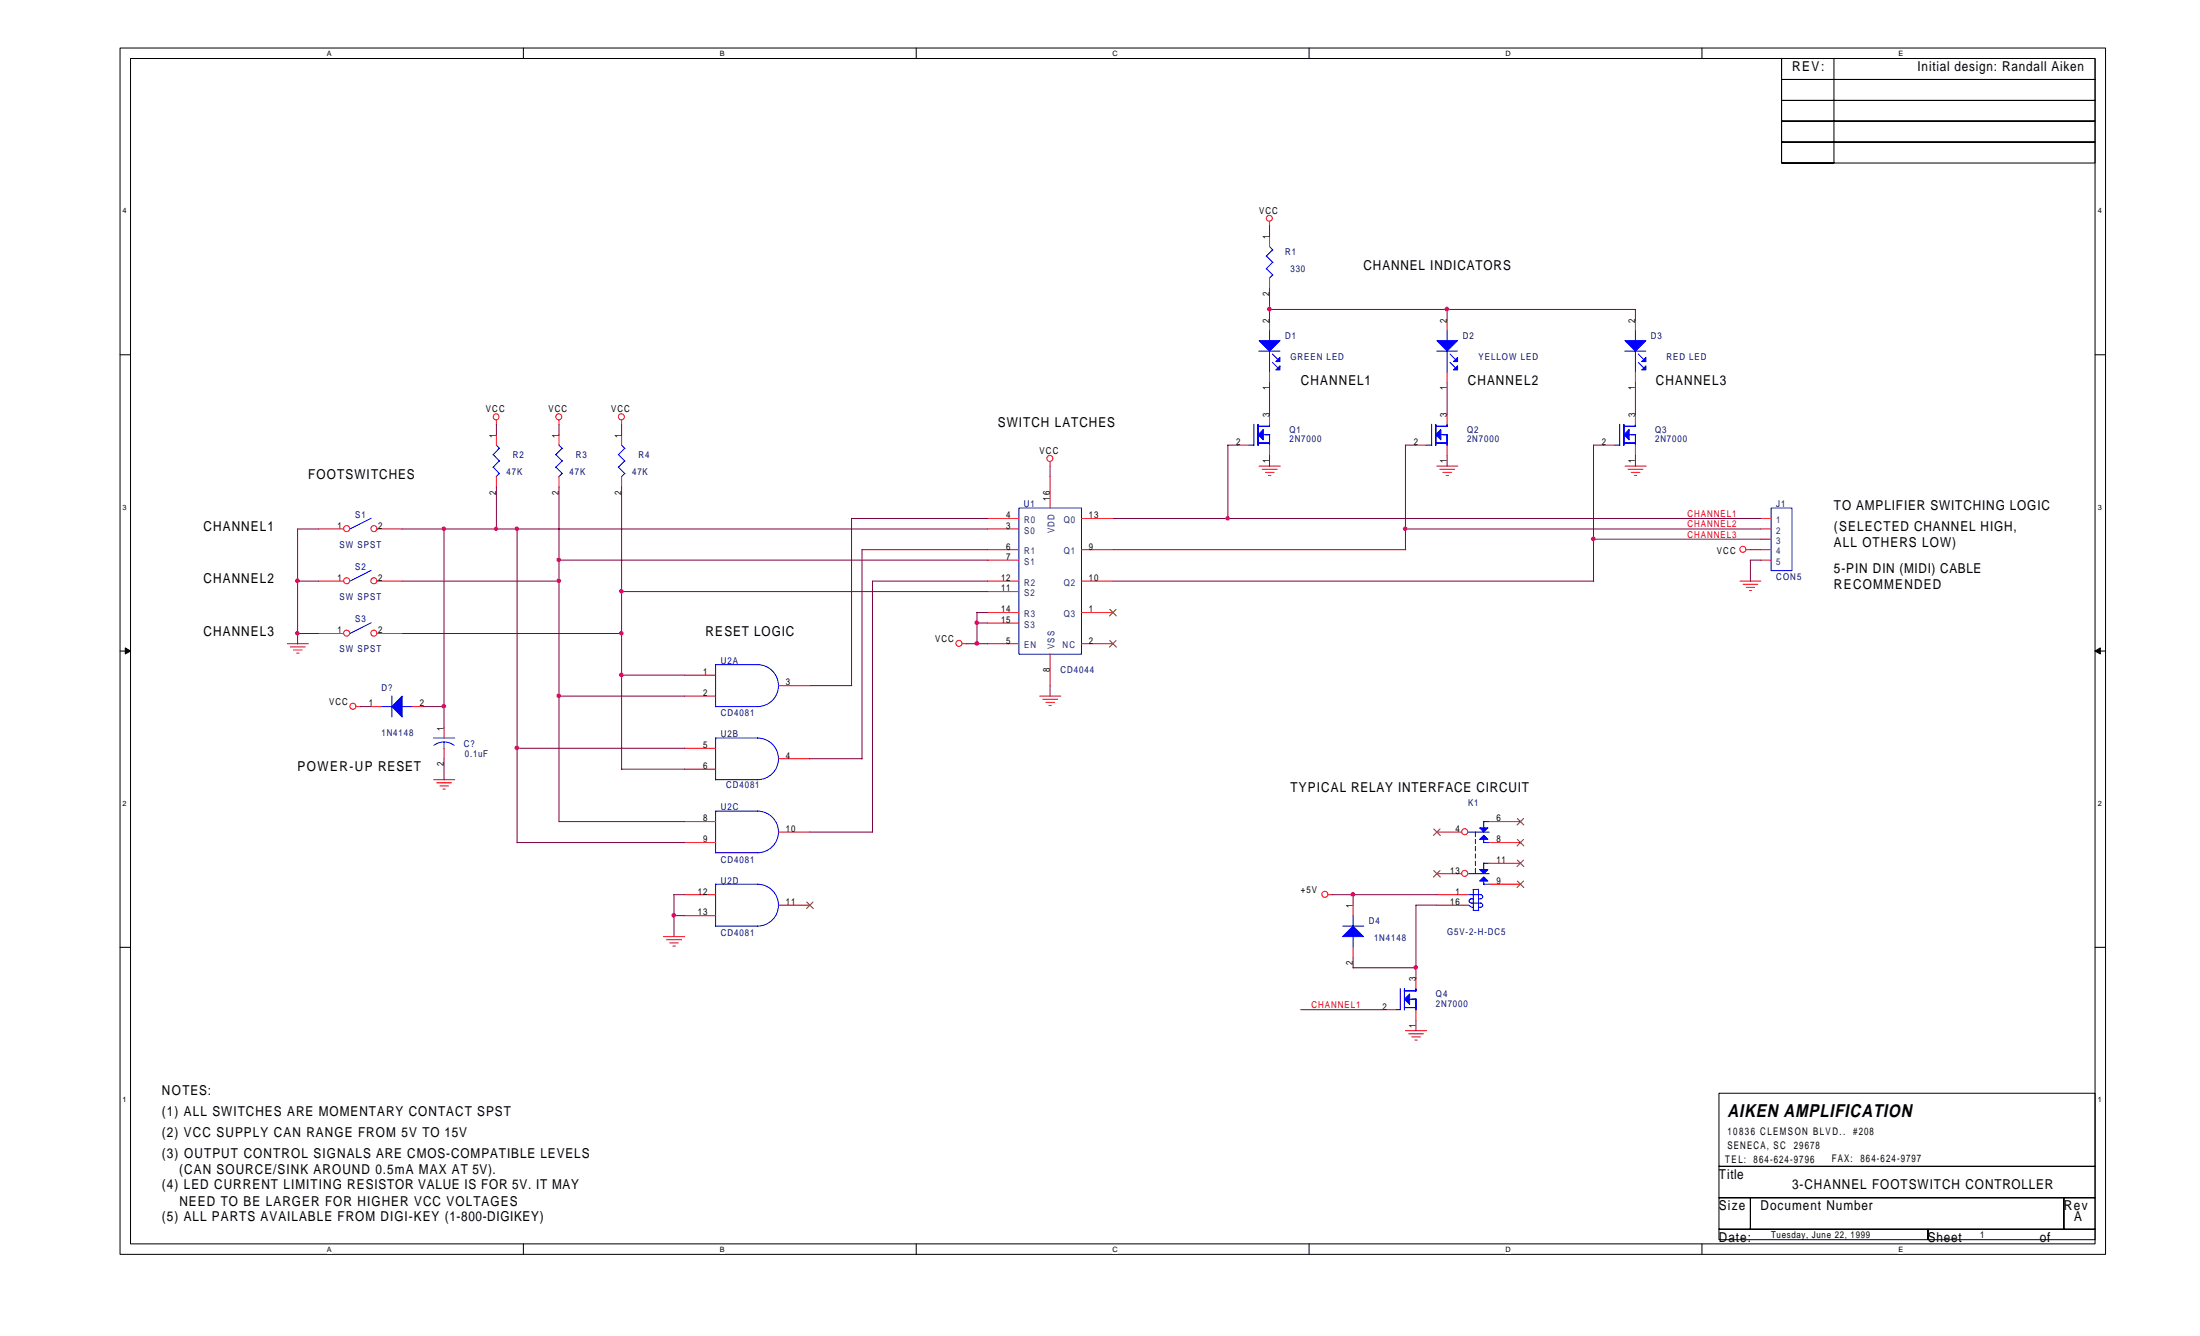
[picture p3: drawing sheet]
<svg xmlns="http://www.w3.org/2000/svg" width="356mm" height="216mm" viewBox="0 0 356 216" stroke-linecap="round" stroke-linejoin="round" font-family="sans-serif">
<path d="M19.4 7.8h320.9v194.9h-320.9zM21.1 9.5h317.5v191.5h-317.5z" fill="none" stroke="#000" stroke-width=".16"/>
<g fill="#fff">
<path d="M52.8 7.9h.8v1.4h-.8z"/>
<path d="M52.8 201.2h.8v1.3h-.8z"/>
</g>
<path d="M84.6 7.8v1.7M84.6 201v1.7" fill="none" stroke="#000" stroke-width=".16"/>
<g fill="#fff">
<path d="M116.3 7.9h.8v1.4h-.8z"/>
<path d="M116.3 201.2h.8v1.3h-.8z"/>
</g>
<path d="M148.1 7.8v1.7M148.1 201v1.7" fill="none" stroke="#000" stroke-width=".16"/>
<g fill="#fff">
<path d="M179.8 7.9h.9v1.4h-.9z"/>
<path d="M179.8 201.2h.9v1.3h-.9z"/>
</g>
<path d="M211.6 7.8v1.7M211.6 201v1.7" fill="none" stroke="#000" stroke-width=".16"/>
<g fill="#fff">
<path d="M243.3 7.9h.9v1.4h-.9z"/>
<path d="M243.3 201.2h.9v1.3h-.9z"/>
</g>
<path d="M275.1 7.8v1.7M275.1 201v1.7" fill="none" stroke="#000" stroke-width=".16"/>
<g fill="#fff">
<path d="M306.8 7.9h.8v1.4h-.8z"/>
<path d="M306.8 201.2h.8v1.3h-.8z"/>
<path d="M19.8 33.4h.7v1.3h-.7z"/>
<path d="M339.1 33.4h.6v1.3h-.6z"/>
<path d="M19.8 81.3h.7v1.3h-.7z"/>
<path d="M339.1 81.3h.6v1.3h-.6z"/>
</g>
<path d="M19.4 57.3h1.7M338.6 57.3h1.7" fill="none" stroke="#000" stroke-width=".16"/>
<g fill="#fff">
<path d="M19.8 129.1h.7v1.4h-.7z"/>
<path d="M339.1 129.1h.6v1.4h-.6z"/>
</g>
<path d="M19.4 105.2h1.7M338.6 105.2h1.7" fill="none" stroke="#000" stroke-width=".16"/>
<g fill="#000" stroke="#000" stroke-width=".16">
<path d="M20.2 104.7l.9 .5-.9 .5z" fill-rule="evenodd"/>
<path d="M338.6 105.2l.9-.5v1z" fill-rule="evenodd"/>
</g>
<g fill="#fff">
<path d="M19.8 177h.7v1.4h-.7z"/>
<path d="M339.1 177h.6v1.4h-.6z"/>
</g>
<g fill="none" stroke="#000" stroke-width=".16">
<path d="M288 9.5h50.6v3.3h-50.6zM288 12.8h50.6v3.4h-50.6zM288 16.2h50.6v3.4h-50.6zM288 19.6h50.6v3.4h-50.6zM288 9.5h8.4v16.8h-8.4zM288 23h50.6v3.3h-50.6zM19.4 153.1h1.7M338.6 153.1h1.7M277.8 176.7h60.8v11.8h-60.8zM277.8 188.5h60.8v5.1h-60.8zM277.8 193.6h5.1v5h-5.1zM277.8 198.6h33.8v1.7h-33.8z"/>
<path d="M282.9 193.6h50.7v5h-50.7zM311.6 198.6h27v1.7h-27zM333.6 193.6h5v5h-5z"/>
</g>
<g fill="none" stroke="#f00" stroke-width=".16">
<path d="M205.2 35.8v.7M205.2 38.2v1.6M205.2 44.9v1.7M205.2 51.7v1.7M233.9 51.7v1.7M264.3 51.7v1.7M80.2 67.9v.7M80.2 70.2v1.7M80.2 77v1.7M90.4 67.9v.7M90.4 70.2v1.7M90.4 77v1.7"/>
<path d="M100.5 67.9v.7M100.5 70.2v1.7M100.5 77v1.7M169.7 74.6v.8M169.7 77v5.1M200.1 71.9h1.7M203.5 75.3h3.4M204 75.8h2.4M204.5 76.3h1.4M205 76.8h.4M205.2 60.1v1.7M205.2 66.9v1.7"/>
<path d="M205.2 71.9v1.7M228.9 71.9h1.7M232.3 75.3h3.3M232.7 75.8h2.4M233.2 76.3h1.4M233.7 76.8h.4M233.9 60.1v1.7M233.9 66.9v1.7M233.9 71.9v1.7M259.3 71.9h1.7M262.7 75.3h3.4M263.2 75.8h2.4"/>
<path d="M263.7 76.3h1.4M264.2 76.8h.4M264.3 60.1v1.7M264.3 66.9v1.7M264.3 71.9v1.7M51.5 93.9h4.1M51.5 85.5h4.1M61 93.9h4M61 85.5h4M159.6 93.9h5.1M159.6 88.8h5.1M159.6 83.8h5.1"/>
<path d="M159.6 85.5h5.1M159.6 90.5h5.1M159.6 95.6h5.1M159.6 99h5.1M174.8 93.9h5.1M174.8 88.8h5.1M174.8 83.8h5.1M174.8 99h5.1M281.2 93.9h3.4M281.7 94.4h2.4M282.3 94.9h1.3M282.3 88.8h.7"/>
<path d="M282.8 95.4h.3M284.6 88.8h1.7M284.6 83.8h1.7M284.6 85.5h1.7M284.6 87.1h1.7M284.6 90.5h1.7M46.5 104h3.3M46.9 104.5h2.4M47.4 105h1.4M47.9 105.6h.4M51.5 102.4h4.1M57.6 114.2h.7"/>
<path d="M60 114.2h1.7M61 102.4h4M66.7 114.2h1.7M71.8 117.6v1.7M110.6 112.5h5.1M110.6 109.1h5.1M125.8 110.8h5.1M155.5 104h.8M159.6 104h5.1M159.6 100.7h5.1M168 112.5h3.5M168.5 113h2.5"/>
<path d="M169.1 113.5h1.3M169.6 114h.3M169.7 105.7v5.1M174.8 104h5.1M70.1 126h3.4M70.6 126.5h2.4M71.1 127h1.4M71.6 127.5h.4M71.8 120.9v1.7M110.6 120.9h5.1M110.6 124.3h5.1M110.6 132.8h5.1"/>
<path d="M110.6 136.2h5.1M125.8 122.6h5.1M125.8 134.5h5.1M232.3 134.5h4M240.7 132.8h5.1M240.7 136.2h5.1M240.7 139.5h5.1M107.2 151.4h3.5M107.8 151.9h2.4M108.3 152.4h1.4M108.8 152.9h.3M110.6 144.6h5.1"/>
<path d="M110.6 148h5.1M125.8 146.3h5.1M214.7 144.6h.7M218.7 146.3v1.7M218.7 153v1.7M228.9 158.1v1.7M232.3 144.6h5M232.3 146.3h5M232.3 141.2h4M240.7 142.9h5.1M223.8 163.2h1.7M227.2 166.6h3.4"/>
<path d="M227.7 167.1h2.4M228.2 167.6h1.4M228.7 168.1h.4M228.9 163.2v1.7"/>
<circle cx="205.2" cy="35.3" r=".48"/>
<circle cx="80.2" cy="67.4" r=".48"/>
<circle cx="90.3" cy="67.4" r=".49"/>
<circle cx="100.4" cy="67.4" r=".49"/>
<circle cx="169.7" cy="74.1" r=".49"/>
<circle cx="56" cy="93.9" r=".49"/>
<circle cx="56" cy="85.4" r=".49"/>
<circle cx="60.4" cy="93.9" r=".49"/>
<circle cx="60.4" cy="85.4" r=".49"/>
<circle cx="281.7" cy="88.8" r=".49"/>
<circle cx="56" cy="102.3" r=".49"/>
<circle cx="57" cy="114.1" r=".49"/>
<circle cx="60.4" cy="102.3" r=".49"/>
<circle cx="155" cy="104" r=".49"/>
<circle cx="236.7" cy="134.4" r=".49"/>
<circle cx="214.1" cy="144.5" r=".49"/>
<circle cx="236.7" cy="141.1" r=".49"/>
</g>
<g fill="none" stroke="#00f" stroke-width=".16">
<path d="M205.2 39.8l.6 .6M203.5 56.7h3.4M204.7 41.4l1.1 1M204.7 43.4l1.1 1.1M205.2 53.4v1.7M205.2 56.7v3.5M205.7 57.2l.9 .9M205.7 58.6l.9 .9M205.7 40.4l-1 1M205.7 42.4l-1 1M205.7 44.4l-.5 .6M232.2 56.7h3.4"/>
<path d="M233.9 53.4v1.7M233.9 56.7v3.5M234.4 57.2l.9 .9M234.4 58.6l.9 .9M262.6 56.7h3.4M264.3 53.4v1.7M264.3 56.7v3.5M264.8 57.2l.9 .9M264.8 58.6l.9 .9M79.7 73.5l1 1M79.7 75.5l1 1.1M80.2 71.9l.5 .6"/>
<path d="M80.7 72.4l-1 1.1M80.7 74.5l-1 1M80.7 76.5l-.5 .6M89.8 73.5l1.1 1M89.8 75.5l1.1 1.1M90.4 71.9l.5 .6M90.9 72.4l-1.1 1.1M90.9 74.5l-1.1 1M90.9 76.5l-.6 .6M100 73.5l1 1M100 75.5l1 1.1M100.5 71.9l.5 .6"/>
<path d="M101 72.4l-1.1 1.1M101 74.5l-1.1 1M101 76.5l-.6 .6M201.8 71.9h.9M202.7 68.6v3.3M203.3 68.9h1.9M203.3 68.6v3.4M203.3 71.6h1.9M204.2 70.2h1M205.2 68.6v.3M205.2 70.2v1.8M230.6 71.9h.9"/>
<path d="M231.4 68.6v3.3M232 68.9h1.9M232.1 71.6h1.8M232.1 68.6v3.4M232.9 70.2h1M233.9 68.6v.3M233.9 70.2v1.8M261 71.9h.8M261.8 68.6v3.3M262.4 68.9h1.9M262.5 71.6h1.9M262.5 68.6v3.4"/>
<path d="M263.3 70.2h1.1M264.3 68.6v.3M264.3 70.2v1.8M60 83.7l-3.4 1.8M60 92.2l-3.4 1.7M164.7 82.1h10.1v23.6h-10.1zM286.3 82.1h3.4v10.1h-3.4zM60 100.6l-3.4 1.8M61.6 114.2h1.7M63.3 112.5v3.4M65 114.2h1.7M70.1 119.3h3.4"/>
<path d="M71.8 119.9v1.1M115.6 119.3h6.8a3.4 3.4 0 0 1 3.4 3.3 3.4 3.4 0 0 1-3.4 3.4M115.6 107.4h6.8a3.4 3.4 0 0 1 3.4 3.4 3.4 3.4 0 0 1-3.4 3.4M115.7 114.2h6.8M115.7 107.4v6.8M115.7 119.3v6.7M70.1 120.5a2.71 2.71 0 0 1 3.3 0M115.6 131.1h6.8a3.4 3.4 0 0 1 3.4 3.3 3.4 3.4 0 0 1-3.4 3.4M115.7 131.1v6.8M115.7 126h6.8M115.7 137.8h6.8M237.3 134.5h3.4"/>
<path d="M238.5 134.5v.7M238.5 135.7v.6M238.5 136.8v.7M238.5 138v.7M238.5 139.2v.7M239.8 132.7v1.1M239.8 135.7v.5M239.8 139.5v1M239.8 132.8h.9M239.8 136.2h.9M239.8 139.5h.9M115.6 142.9h6.8a3.4 3.4 0 0 1 3.4 3.4 3.4 3.4 0 0 1-3.4 3.4"/>
<path d="M115.7 149.7h6.8M115.7 142.9v6.8M217 149.7h3.4M218.7 147.9v1.8M218.7 151.3v1.7M226.3 159.7v3.5M227 159.8v3.4M228.9 159.8v.4M237.3 146.3l.3 .2M237.3 141.2h3.4M237.3 144.6h2.1M237.7 146.4l.1 .2h.4"/>
<path d="M237.8 145.3h.3M237.8 145.3a.34 .34 0 0 0-.3 .3 .34 .34 0 0 0 .3 .3h1.6M238.1 143.7h.9M238.1 143.7v3.5M238.1 147.1h.9M238.5 140.3v.8M239 143.7v3.4M239.3 144.6a.34 .34 0 0 1 .4 .3 .34 .34 0 0 1-.4 .4h-.4M239.3 145.9a.34 .34 0 0 1 .4 .4 .34 .34 0 0 1-.4 .3h-.4M239.8 142.9h.9M239.8 142.4v.5M225.5 163.2h.9"/>
<path d="M227 160.1h1.9M227 162.8h1.9M227.9 161.5h1M228.9 161.5v1.7"/>
</g>
<g fill="#00f" stroke="#00f" stroke-width=".16">
<path d="M203.5 55h3.4l-1.7 1.7z" fill-rule="evenodd"/>
<path d="M206.9 57.8v.6h-.7z" fill-rule="evenodd"/>
<path d="M206.9 59.1v.7h-.7z" fill-rule="evenodd"/>
<path d="M232.3 55h3.3l-1.7 1.7z" fill-rule="evenodd"/>
<path d="M234.9 58.4l.7-.6v.6z" fill-rule="evenodd"/>
<path d="M234.9 59.8l.7-.7v.7z" fill-rule="evenodd"/>
<path d="M262.7 55h3.3l-1.7 1.7z" fill-rule="evenodd"/>
<path d="M266 57.8v.6h-.6z" fill-rule="evenodd"/>
<path d="M266 59.1v.7h-.6z" fill-rule="evenodd"/>
<path d="M217 151.4l1.7-1.7 1.7 1.7z" fill-rule="evenodd"/>
<path d="M65 112.5v3.4l-1.7-1.7z" fill-rule="evenodd"/>
<path d="M204.2 69.4v1.7l-.9-.9z" fill-rule="evenodd"/>
<path d="M232.9 69.4v1.7l-.8-.9z" fill-rule="evenodd"/>
<path d="M262.5 70.2l.8-.8v1.7z" fill-rule="evenodd"/>
<path d="M227 161.5l.9-.9v1.7z" fill-rule="evenodd"/>
<path d="M239.2 135.7l.6-.7 .7 .7z" fill-rule="evenodd"/>
<path d="M239.2 133.8h1.3l-.7 .7z" fill-rule="evenodd"/>
<path d="M239.2 142.4l.6-.7 .7 .7z" fill-rule="evenodd"/>
<path d="M239.2 140.5h1.3l-.7 .7z" fill-rule="evenodd"/>
</g>
<g fill="none" stroke="#804000" stroke-width=".16">
<path d="M179.4 98.5l1 1M180.4 98.5l-1.1 1M179.4 103.5l1 1.1M180.4 103.5l-1.1 1.1M231.7 134l1.1 1M232.8 134l-1.1 1M245.3 132.3l1 1M245.3 135.7l1 1M245.3 139l1 1.1M246.3 132.3l-1.1 1M246.3 135.7l-1.1 1M246.3 139l-1.1 1.1"/>
<path d="M130.4 145.8l1.1 1M131.4 145.8l-1 1M231.7 140.7l1.1 1M232.8 140.7l-1.1 1M245.3 142.4l1 1M246.3 142.4l-1.1 1"/>
</g>
<g fill="none" stroke="#800040" stroke-width=".16">
<path d="M205.2 36.5v1.7M205.2 46.6v5.1M205.2 50h59.2M233.9 50v1.7M264.3 50v1.7M80.2 68.6v1.7M80.2 78.7v6.8M90.4 68.6v1.7M90.4 78.7v54.1M100.5 68.6v1.7M100.5 78.7v45.6M169.7 75.3v1.8"/>
<path d="M198.4 71.9h1.7M198.5 71.9v11.9M205.2 61.8v5.1M205.2 73.6v1.8M227.2 71.9v16.9M227.2 71.9h1.7M233.9 61.8v5.1M233.9 73.6v1.8M257.6 71.9v22M257.6 71.9h1.7M264.3 61.8v5.1M264.3 73.6v1.8"/>
<path d="M48.1 85.5h3.4M48.1 93.9h3.4M48.1 85.5v18.6M65 85.5h94.7M65 93.9h25.4M71.8 85.5v32.1M83.6 85.5v50.7M90.4 90.5h69.3M100.5 95.6h59.2M137.6 83.7v27.1M137.6 83.8h22.1M157.9 99h1.7"/>
<path d="M157.9 99v5.1M159.7 88.8h-20.4v33.9M159.7 93.9h-18.7v40.6M179.9 83.8h104.7M179.9 88.8h47.3M179.9 93.9h77.7M227.1 85.5h57.5M257.5 87.1h27.1M282.9 90.5h1.7M282.9 88.8h1.7M282.9 90.5v3.5M48.1 102.4h3.4"/>
<path d="M58.2 114.2h1.8M65 102.4h35.5M68.4 114.2h3.4M90.4 112.5h20.3M100.5 109.1h10.2M130.9 110.8h6.8M156.2 104h3.5M157.9 100.7h1.7M169.7 110.8v1.7M71.8 122.6v3.4M83.6 120.9h27.1M83.6 136.2h27.1"/>
<path d="M90.4 132.8h20.3M100.5 124.3h10.2M130.9 122.6h8.4M130.9 134.5h10.1M108.9 144.6h1.7M108.9 148h1.7M108.9 144.5v6.9M215.4 144.6h16.9M218.7 144.5v1.8M218.7 154.7v1.7M218.7 156.4h10.2M232.3 146.3h-3.4v11.8"/>
<path d="M210.2 163.2h13.6M228.9 164.9v1.7"/>
</g>
<g fill="#f0f" stroke="#f0f" stroke-width=".16">
<circle cx="100.4" cy="102.3" r=".31"/>
<circle cx="100.4" cy="109.1" r=".32"/>
<circle cx="100.4" cy="95.5" r=".32"/>
<circle cx="227.1" cy="85.4" r=".31"/>
<circle cx="257.5" cy="87.1" r=".32"/>
<circle cx="157.9" cy="100.6" r=".32"/>
<circle cx="157.9" cy="104" r=".32"/>
<circle cx="228.8" cy="156.3" r=".32"/>
<circle cx="218.7" cy="144.5" r=".32"/>
<circle cx="198.4" cy="83.7" r=".31"/>
<circle cx="80.2" cy="85.4" r=".3"/>
<circle cx="48.1" cy="102.3" r=".31"/>
<circle cx="48.1" cy="93.9" r=".32"/>
<circle cx="108.9" cy="147.9" r=".32"/>
<circle cx="83.5" cy="85.4" r=".31"/>
<circle cx="83.5" cy="120.9" r=".32"/>
<circle cx="90.3" cy="112.4" r=".32"/>
<circle cx="90.3" cy="90.5" r=".32"/>
<circle cx="90.3" cy="93.9" r=".32"/>
<circle cx="205.2" cy="50" r=".32"/>
<circle cx="233.9" cy="50" r=".32"/>
<circle cx="71.7" cy="85.4" r=".31"/>
<circle cx="71.7" cy="114.1" r=".32"/>
</g>
<text font-size="2.9" x="279.2" y="180.5">AIKEN AMPLIFICATION</text>
<g font-size="2.2">
<text x="289.7" y="11.5">REV:</text>
<text x="309.9" y="11.5">Initial design: Randall Aiken</text>
<text x="220.4" y="43.6">CHANNEL INDICATORS</text>
<text x="210.3" y="62.2">CHANNEL1</text>
<text x="237.3" y="62.2">CHANNEL2</text>
<text x="267.7" y="62.2">CHANNEL3</text>
<text x="161.3" y="68.9">SWITCH LATCHES</text>
<text x="49.8" y="77.4">FOOTSWITCHES</text>
<text x="296.4" y="82.5">TO AMPLIFIER SWITCHING LOGIC</text>
<text x="32.9" y="85.8">CHANNEL1</text>
<text x="296.4" y="88.4">ALL OTHERS LOW)</text>
<text x="296.4" y="85.8">(SELECTED CHANNEL HIGH,</text>
<text x="32.9" y="94.3">CHANNEL2</text>
<text x="296.4" y="95.2">RECOMMENDED</text>
<text x="296.4" y="92.6">5-PIN DIN (MIDI) CABLE</text>
<text x="32.9" y="102.7">CHANNEL3</text>
<text x="114" y="102.7">RESET LOGIC</text>
<text x="48.1" y="124.7">POWER-UP RESET</text>
<text x="208.6" y="128">TYPICAL RELAY INTERFACE CIRCUIT</text>
<text x="26.2" y="177">NOTES:</text>
<text x="26.2" y="180.4">(1) ALL SWITCHES ARE MOMENTARY CONTACT SPST</text>
<text x="26.2" y="183.8">(2) VCC SUPPLY CAN RANGE FROM 5V TO 15V</text>
<text x="26.2" y="187.2">(3) OUTPUT CONTROL SIGNALS ARE CMOS-COMPATIBLE LEVELS</text>
<text x="29" y="189.8">(CAN SOURCE/SINK AROUND 0.5mA MAX AT 5V).</text>
<text x="277.8" y="190.5">Title</text>
<text x="26.2" y="197.3">(5) ALL PARTS AVAILABLE FROM DIGI-KEY (1-800-DIGIKEY)</text>
<text x="26.2" y="192.2">(4) LED CURRENT LIMITING RESISTOR VALUE IS FOR 5V. IT MAY</text>
<text x="29" y="194.8">NEED TO BE LARGER FOR HIGHER VCC VOLTAGES</text>
<text x="277.8" y="195.6">Size</text>
<text x="284.6" y="195.6">Document Number</text>
<text x="289.7" y="192.2">3-CHANNEL FOOTSWITCH CONTROLLER</text>
<text x="333.6" y="195.6">Rev</text>
<text x="335.3" y="197.3">A</text>
<text x="277.8" y="200.7">Date:</text>
<text x="311.6" y="200.7">Sheet</text>
<text x="329.7" y="200.7">of</text>
</g>
<g font-size="1.7">
<text x="279.2" y="183.5">10836 CLEMSON BLVD..</text>
<text x="279.2" y="185.7">SENECA, SC</text>
<text x="289.9" y="185.7">29678</text>
<text x="299.6" y="183.5">#208</text>
<text x="278.9" y="187.9">TEL:</text>
<text x="283.5" y="187.9">864-624-9796</text>
<text x="296.1" y="187.7">FAX:</text>
<text x="300.7" y="187.7">864-624-9797</text>
</g>
<g font-size="1.5">
<text x="203.5" y="34.5">VCC</text>
<text x="205.2" y="38.7" transform="rotate(-90 205.2 38.7)">1</text>
<text x="205.2" y="47.9" transform="rotate(-90 205.2 47.9)">2</text>
<text x="205.2" y="52.2" transform="rotate(-90 205.2 52.2)">2</text>
<text x="233.9" y="52.2" transform="rotate(-90 233.9 52.2)">2</text>
<text x="264.3" y="52.2" transform="rotate(-90 264.3 52.2)">2</text>
<text x="205.2" y="63" transform="rotate(-90 205.2 63)">1</text>
<text x="233.9" y="63" transform="rotate(-90 233.9 63)">1</text>
<text x="264.3" y="63" transform="rotate(-90 264.3 63)">1</text>
<text x="78.5" y="66.6">VCC</text>
<text x="80.2" y="70.8" transform="rotate(-90 80.2 70.8)">1</text>
<text x="88.7" y="66.6">VCC</text>
<text x="90.3" y="70.8" transform="rotate(-90 90.3 70.8)">1</text>
<text x="98.8" y="66.6">VCC</text>
<text x="100.4" y="70.8" transform="rotate(-90 100.4 70.8)">1</text>
<text x="199.8" y="71.9">2</text>
<text x="205.2" y="67.4" transform="rotate(-90 205.2 67.4)">3</text>
<text x="228.5" y="71.9">2</text>
<text x="233.9" y="67.4" transform="rotate(-90 233.9 67.4)">3</text>
<text x="258.9" y="71.9">2</text>
<text x="264.3" y="67.4" transform="rotate(-90 264.3 67.4)">3</text>
<text x="168" y="73.4">VCC</text>
<text x="205.2" y="74.9" transform="rotate(-90 205.2 74.9)">1</text>
<text x="233.9" y="74.9" transform="rotate(-90 233.9 74.9)">1</text>
<text x="264.3" y="74.9" transform="rotate(-90 264.3 74.9)">1</text>
<text x="80.2" y="79.9" transform="rotate(-90 80.2 79.9)">2</text>
<text x="90.3" y="79.9" transform="rotate(-90 90.3 79.9)">2</text>
<text x="100.4" y="79.9" transform="rotate(-90 100.4 79.9)">2</text>
<text x="162.7" y="83.8">4</text>
<text x="169.7" y="80.9" transform="rotate(-90 169.7 80.9)">16</text>
<text x="176" y="83.8">13</text>
<text x="54.5" y="85.5">1</text>
<text x="61.1" y="85.5">2</text>
<text x="162.7" y="85.5">3</text>
<text x="162.7" y="88.8">6</text>
<text x="176" y="88.8">9</text>
<text x="277.5" y="89.6">VCC</text>
<text x="54.5" y="93.9">1</text>
<text x="61.1" y="93.9">2</text>
<text x="161.8" y="93.9">12</text>
<text x="161.8" y="95.6">11</text>
<text x="162.7" y="90.5">7</text>
<text x="176" y="93.9">10</text>
<text x="161.8" y="99">14</text>
<text x="161.8" y="100.7">15</text>
<text x="176" y="99">1</text>
<text x="54.5" y="102.4">1</text>
<text x="61.1" y="102.4">2</text>
<text x="151.1" y="103.8">VCC</text>
<text x="162.7" y="104">5</text>
<text x="176" y="104">2</text>
<text x="53.2" y="113.9">VCC</text>
<text x="113.6" y="109.1">1</text>
<text x="113.6" y="112.5">2</text>
<text x="127" y="110.8">3</text>
<text x="169.7" y="108.6" transform="rotate(-90 169.7 108.6)">8</text>
<text x="59.6" y="114.2">1</text>
<text x="67.9" y="114.2">2</text>
<text x="71.7" y="118.1" transform="rotate(-90 71.7 118.1)">1</text>
<text x="71.7" y="123.8" transform="rotate(-90 71.7 123.8)">2</text>
<text x="113.6" y="120.9">5</text>
<text x="113.6" y="124.3">6</text>
<text x="127" y="122.6">4</text>
<text x="113.6" y="132.7">8</text>
<text x="113.6" y="136.1">9</text>
<text x="127" y="134.4">10</text>
<text x="235.3" y="134.4">4</text>
<text x="241.9" y="132.7">6</text>
<text x="241.9" y="136.1">8</text>
<text x="234.4" y="141.2">13</text>
<text x="241.9" y="139.5">11</text>
<text x="241.9" y="142.9">9</text>
<text x="112.8" y="144.6">12</text>
<text x="112.8" y="147.9">13</text>
<text x="127" y="146.3">11</text>
<text x="210.3" y="144.3">+5V</text>
<text x="218.7" y="146.8" transform="rotate(-90 218.7 146.8)">1</text>
<text x="234.4" y="146.3">16</text>
<text x="235.3" y="144.6">1</text>
<text x="218.7" y="156" transform="rotate(-90 218.7 156)">2</text>
<text x="228.8" y="158.6" transform="rotate(-90 228.8 158.6)">3</text>
<text x="223.4" y="163.1">2</text>
<text x="228.8" y="166.1" transform="rotate(-90 228.8 166.1)">1</text>
<text x="286.3" y="200.1">Tuesday, June 22, 1999</text>
<text x="320.1" y="200.1">1</text>
</g>
<g font-size="1.5" fill="#000080">
<text x="207.7" y="41.3">R1</text>
<text x="208.6" y="44">330</text>
<text x="207.7" y="54.8">D1</text>
<text x="208.6" y="58.2">GREEN LED</text>
<text x="236.4" y="54.8">D2</text>
<text x="239" y="58.2">YELLOW LED</text>
<text x="266.8" y="54.8">D3</text>
<text x="269.4" y="58.2">RED LED</text>
<text x="208.4" y="70">Q1</text>
<text x="208.4" y="71.5">2N7000</text>
<text x="237.1" y="70">Q2</text>
<text x="237.1" y="71.5">2N7000</text>
<text x="267.5" y="70">Q3</text>
<text x="267.5" y="71.5">2N7000</text>
<text x="81.9" y="76.7">47K</text>
<text x="82.9" y="74">R2</text>
<text x="92" y="76.7">47K</text>
<text x="93.1" y="74">R3</text>
<text x="102.2" y="76.7">47K</text>
<text x="103.2" y="74">R4</text>
<text x="57.4" y="83.7">S1</text>
<text x="165.5" y="82">U1</text>
<text x="287.1" y="82">J1</text>
<text x="54.9" y="88.6">SW SPST</text>
<text x="57.4" y="92.1">S2</text>
<text x="287.1" y="93.8">CON5</text>
<text x="54.9" y="97">SW SPST</text>
<text x="57.4" y="100.6">S3</text>
<text x="54.9" y="105.4">SW SPST</text>
<text x="116.5" y="107.3">U2A</text>
<text x="61.7" y="111.7">D?</text>
<text x="171.4" y="108.8">CD4044</text>
<text x="61.7" y="119">1N4148</text>
<text x="116.5" y="119.2">U2B</text>
<text x="116.5" y="115.8">CD4081</text>
<text x="75" y="120.7">C?</text>
<text x="75.2" y="122.3">0.1uF</text>
<text x="116.5" y="131">U2C</text>
<text x="117.4" y="127.4">CD4081</text>
<text x="237.3" y="130.3">K1</text>
<text x="116.5" y="142.8">U2D</text>
<text x="116.5" y="139.4">CD4081</text>
<text x="221.2" y="149.4">D4</text>
<text x="116.5" y="151.2">CD4081</text>
<text x="222.1" y="152.1">1N4148</text>
<text x="233.9" y="151.1">G5V-2-H-DC5</text>
<text x="232.1" y="161.2">Q4</text>
<text x="232.1" y="162.7">2N7000</text>
</g>
<g font-size="1.5" fill="#f00">
<text x="272.8" y="83.5">CHANNEL1</text>
<text x="272.8" y="85.2">CHANNEL2</text>
<text x="272.8" y="86.9">CHANNEL3</text>
<text x="212" y="162.9">CHANNEL1</text>
</g>
<g font-size="1.5" fill="#004080">
<text x="165.5" y="84.5">R0</text>
<text x="165.5" y="86.2">S0</text>
<text x="165.5" y="89.6">R1</text>
<text x="170.5" y="86.2" transform="rotate(-90 170.5 86.2)">VDD</text>
<text x="171.9" y="84.5">Q0</text>
<text x="171.9" y="89.6">Q1</text>
<text x="287.1" y="84.5">1</text>
<text x="287.1" y="86.2">2</text>
<text x="287.1" y="87.9">3</text>
<text x="287.1" y="89.6">4</text>
<text x="165.5" y="91.3">S1</text>
<text x="165.5" y="94.6">R2</text>
<text x="171.9" y="94.6">Q2</text>
<text x="287.1" y="91.3">5</text>
<text x="165.5" y="96.3">S2</text>
<text x="165.5" y="99.7">R3</text>
<text x="165.5" y="101.4">S3</text>
<text x="171.9" y="99.7">Q3</text>
<text x="165.5" y="104.8">EN</text>
<text x="170.5" y="104.9" transform="rotate(-90 170.5 104.9)">VSS</text>
<text x="171.8" y="104.8">NC</text>
</g>
<g font-size="1.2">
<text x="52.8" y="9">A</text>
<text x="116.3" y="9">B</text>
<text x="179.8" y="9">C</text>
<text x="243.3" y="9">D</text>
<text x="306.8" y="9">E</text>
<text x="19.8" y="34.5">4</text>
<text x="339.1" y="34.5">4</text>
<text x="19.8" y="82.4">3</text>
<text x="339.1" y="82.4">3</text>
<text x="19.8" y="130.2">2</text>
<text x="339.1" y="130.2">2</text>
<text x="19.8" y="178.1">1</text>
<text x="339.1" y="178.1">1</text>
<text x="52.8" y="202.3">A</text>
<text x="116.3" y="202.3">B</text>
<text x="179.8" y="202.3">C</text>
<text x="243.3" y="202.3">D</text>
<text x="306.8" y="202.3">E</text>
</g>
</svg>
